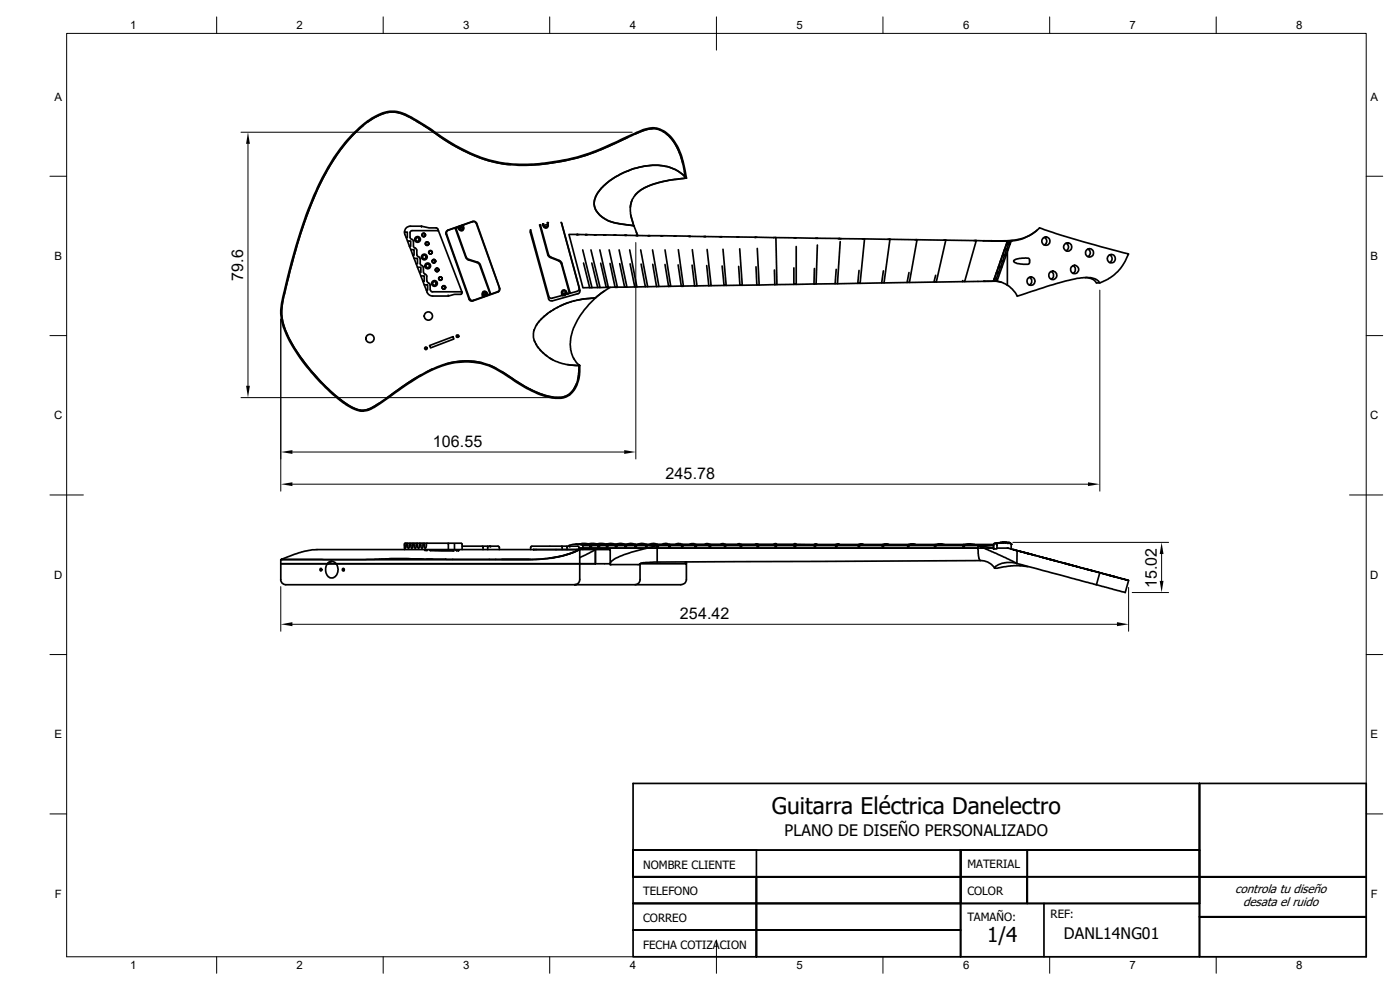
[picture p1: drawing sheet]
<svg xmlns="http://www.w3.org/2000/svg" width="420mm" height="297mm" viewBox="0 0 420 297" stroke-linecap="round" stroke-linejoin="round" font-family="sans-serif">
<g fill="none" stroke="#000" stroke-width=".51">
<path d="M190 255.1h170v-20v28M227 255.1v16v-8M288.3 255.1h-98.3v8v-28h220v52h-50v-16M288.3 255.1h71.7h-51.7v8h-20M288.3 255.1v8M190 271.1h37h-37M190 279.1h37h-37M227 263.1h-37h37M227 263.1h61.3h-98.3v24h37v-8v8h133v-12M227 271.1h61.3h-61.3M227 279.1h61.3h-61.3M227 279.1v-8v8"/>
<path d="M288.3 263.1v-8v15.9M288.3 271.1v-8v16M288.3 271.1h20v-8v8M288.3 271.1v16M288.3 271.1h71.7M308.3 263.1h51.7M313.3 271.1v16M360 271.1v-8v12M360 263.1h50h-50M360 275.1h50h-50M360 263.1v-8v15.9"/>
</g>
<!-- layer: BORDER -->
<g fill="none" stroke="#000" stroke-width=".3">
<path d="M20 10h390v277.1h-390zM65 5.1v4.9M115 5.1v4.9M165 5.1v4.9M215 5.1v9.9M265 5.1v4.9M315 5.1v4.9M365 5.1v4.9M15 52.9h5M410 52.9h5M15 100.7h5M410 100.7h5"/>
<path d="M15 148.5h10M405 148.5h10M15 196.4h5M410 196.4h5M15 244.2h5M410 244.2h5M65 287.1v4.9M115 287.1v4.9M165 287.1v4.9M215 282.1v9.9M265 287.1v4.9M315 287.1v4.9"/>
<path d="M365 287.1v4.9"/>
</g>
<!-- layer: Visible -->
<g fill="none" stroke="#000" stroke-width=".51">
<path d="M109 37.6a53.4 53.4 0 0 0-14.3 20.7 199.4 199.4 0 0 0-9.4 30.2M115.6 33.9l-3 1.3-2.3 1.4M116.2 33.8a9.7 9.7 0 0 1 7.4 1.7M124 35.8l4.3 2.6 4 2.8a44 44 0 0 0 20.9 8.2M196 38.6l-2.3 .4-3.2 1.2M198 39a13.2 13.2 0 0 1 6.8 9.6l.9 4.5-.3-1.6M198.2 39.1a7.1 7.1 0 0 0-6.6 .7l-1.1 .4a123.6 123.6 0 0 1-17 7.1 71.8 71.8 0 0 1-18.2 2.3M198.8 39.4l.5 .2M199.7 39.9a15.2 15.2 0 0 1 5.2 9.3M188.4 41.2a67.7 67.7 0 0 1-24.6 7.9 41.5 41.5 0 0 1-30.2-7l-4.4-3.1-3.6-2.2a14.5 14.5 0 0 0-8.4-3.2l-2.3 .5a32.1 32.1 0 0 0-14.1 12.9 95.7 95.7 0 0 0-12 27.9l-3.5 13.4a16.4 16.4 0 0 0 1.9 14 57 57 0 0 0 18.5 19.9 6 6 0 0 0 7.1-.6l.8-.5a97.7 97.7 0 0 1 16.8-10.6 20.8 20.8 0 0 1 22.4 2.5l3.8 2.4a21.6 21.6 0 0 0 11.8 3.8 6.1 6.1 0 0 0 5-5l.3-3.4-.3 3.2M188.6 51.2l-3.3 1.6a13.2 13.2 0 0 0-6.9 7.5 6 6 0 0 0 4.3 6l1.4 .5 6.1 .9 1.1 3-.4-1.1M188.6 51.2a17.3 17.3 0 0 1 14.5-.1l2.5 2"/>
<path d="M188.6 51.2a17.3 17.3 0 0 0-9.8 7.8 4.8 4.8 0 0 0 2.2 6.3l.5 .3M205.6 53.1l.1 .4M205.6 53.1l.4 .4M205.7 53.3v.2M205.7 53.5a32.2 32.2 0 0 0-12.7 3.1l-1.5 1-.9 1.1M205.7 53.5h.3M205.7 53.5a31.4 31.4 0 0 0-13 3.3 7.4 7.4 0 0 0-2.9 9.5l.4 1.4a24.4 24.4 0 0 1-8.4-1.9M206 53.5a23.2 23.2 0 0 0-4.3-12 7.3 7.3 0 0 0-10-2l-.7 .2a123.1 123.1 0 0 1-16.9 7.1 54.9 54.9 0 0 1-24.9 1.8 53.6 53.6 0 0 1-20.3-10.1l-5.3-3.2a10.1 10.1 0 0 0-12 .1 45.4 45.4 0 0 0-14.8 17.8 154.3 154.3 0 0 0-12.5 39.9 20.6 20.6 0 0 0 4.2 11.9 57.3 57.3 0 0 0 16.3 17 6.3 6.3 0 0 0 7.9 0l1.3-.9a107.2 107.2 0 0 1 14.7-9.6 21.1 21.1 0 0 1 23.9 1.6 32 32 0 0 0 14.1 6.4 6.2 6.2 0 0 0 6.9-5.4l.4-2.5v-1.9l-.3-.2M121.4 69.6l.1 .7 6.7 17.4 .8 .9 .8 .2M121.4 69.6h.8v1.7h-.3M122.3 72.3h1v1.6h-.4M123.3 74.9h1v1.7h-.4"/>
<path d="M123.7 69.2l-.6 .4v1.6l.2 .5 .7 .4 .1 1.7M123.7 69.2h7.9M124.1 73.8l.9 1.2M124.3 77.5h1v1.7h-.4M125.1 76.4l.5 .6M125.1 75v1.4M125.6 77l.4 .6M126.1 77.6l.1 1.7 .8 .7 .1 1.6M126.5 67.9h-3.3a1.75 1.75 0 0 0-1.8 1.8M126.5 67.9l2.3 .5h2.1l.4 .3M126.5 67.9v.2M131.4 68.7l7.3 19"/>
<path d="M134.2 69.3l7.6-2.8a.83 .83 0 0 1 1.1 .5l7 19.3a1.04 1.04 0 0 1-.6 1.3l-7.2 2.5a.93 .93 0 0 1-1.2-.5l-6.9-19.5zM137.5 68.2v.3M138.9 67.7l.2 .2M139.1 68.3a.76 .76 0 0 1-.4 .9 .76 .76 0 0 1-1-.4l-.2-.7 1.4-.6 .2 .8M140.5 78l2.7 .8M140.7 77.8l-.8-.7-3-8.4-.1-.3-.2 .1 3.2 8.7 .8 .8M140.7 77.8l2.6 .9 .7 .5 3.3 8.9-.2 .1-3.1-8.6-.9-.8M141.9 66.5a.86 .86 0 0 1 1.1 .5M141.9 66.4l-7.5 2.7a.83 .83 0 0 0-.5 1.1l6.9 19.6a.86 .86 0 0 0 1.1 .5M143.1 67l6.9 19.5M159.2 69v.6l5.5 20M159.3 69h.1"/>
<path d="M162.9 67.2l.2 .7M162.9 67.2l-.1 .3M164.1 68.1h-.5M164.1 67.4a.48 .48 0 0 1-.2 .8 .48 .48 0 0 1-.6-.6M164.3 66.8l.2 .7M164.3 66.9l.2 .2M164.5 67.3l-1.5 .4M164.5 67.5a.73 .73 0 0 1-.5 .9 .73 .73 0 0 1-.9-.5M164.6 76.3l.5 .7 2.8 1.2M164.6 76.3l-2.4-8.9-.3 .1 2.5 8.9 .7 .8M165.2 77.3l2.5 1M167.7 78.3l.7 .8"/>
<path d="M167.9 78.2l.7 .8 2.4 8.6 .1 .3h-.2l-2.4-8.8M168.4 66.7l5.7 20.4M168.5 66.8l5.3 19.5a.92 .92 0 0 1-.6 1.1l-7.5 2.1a.86 .86 0 0 1-1-.7l-5.5-19.8M173 70.4h.7M173.2 70.4l-2.4-.1 4.1 16h2.1M173.3 70.3l2.4 .1M173.3 70.3v.1M174.9 75l2.8 11.3h-.7l-1.9-7.4M175.6 70.4h.7M175.8 70.4l2.6 .1M177.4 75l2.7 11.3h-.7l-1.8-7.4M178.3 70.5h.7"/>
<path d="M178.6 70.5h2.7M180 75l2.6 11.2h-.7l-1.6-7.2M181.2 70.5h.7M181.3 70.5h.1M181.4 70.5h2.9M181.4 70.5h.1M182.8 75l2.5 11.2h-.7l-1.5-7.2M184.2 70.5h.6M184.5 70.5l3.1 .1M185.8 75l2.4 11.2h-.7l-1.5-7.1M187.4 70.6h.7M187.7 70.6l3.2 .1"/>
<path d="M189 75l2.1 11.1h-.6l-1.4-6.9M189.4 64.6l.7 2.6M189.7 60.1l-.5 2.1M190.8 70.7h.7M191.1 70.7h3.5M192.3 75l2.1 11h-.7l-1.3-6.8M194.4 70.7h.7M194.7 70.7l3.7 .1M195.8 75l1.9 11h-.7l-1.1-6.7M198.2 70.8h.7M198.6 70.8l3.8 .1M199.6 75l1.7 10.9-.6 .1-1.1-6.6"/>
<path d="M202.3 70.9h.6M202.6 70.9h4.2M203.6 74.9l1.5 11h-.6l-1-6.4M206.6 70.9h.7M206.9 70.9l4.4 .1M207.8 74.9l1.4 10.9h-.7l-.8-6.2M211.1 71h.7M211.5 71h4.7M212.2 74.9l1.2 10.8-.7 .1-.6-6.1M216 71h.6M216.3 71l4.9 .1M217 74.8l.9 10.8h-.6l-.6-5.8"/>
<path d="M221 71.1h.7M221.4 71.1l5.3 .1M222 74.7l.8 10.9h-.7l-.4-5.7M226.8 71.2h.1M226.8 71.2l5.5 .1M227.1 71.2h-.7M227.3 74.5l.5 11h-.7l-.2-5.4M232.2 71.3h.7M232.9 71.3l.3 14.1-.7 .1-.1-4.5M232.9 71.3l5.6 .1M238.3 71.4h.7M238.6 71.4l6.3 .1"/>
<path d="M239 74v11.3h-.7v-4.9M244.7 71.5h.7M245 71.5l6.8 .1M245.3 73.5l-.4 11.7-.6 .1 .1-4.7M251.5 71.6l7.5 .1M251.9 71.6h.1M251.9 71.6h.3M252.2 72.5l-.9 12.6h-.7l.4-4.3M258.8 71.7h.7M259.5 71.7l-1.4 13.3h-.7l.4-3.9M259.5 71.7l7.2 .1M266.4 71.8h.7"/>
<path d="M267.1 71.8l-1.8 13.1h-.7l.5-3.6M267.1 71.8l7.7 .1M274.6 71.9h.6M275.2 71.9l-2.3 12.9h-.7l.6-3M275.2 71.9l8.2 .2M283.1 72.1h.7M283.8 72.1l-2.8 12.5h-.7l.5-2M283.8 72.1l8.7 .1M292.3 72.2h.7M293 72.2l-3.5 12.3h-.6v-.3M293 72.2h2.1M295.1 72.2l7.2 .2-4.2 12-8.6 .1"/>
<path d="M295.1 72.2h2.4M297.5 72.2l4.8 .2M300.2 78.5h.7M300.9 78.5l-.6 1.6h-.6M300.9 76.7h.5M300.9 78.3l.3 .1-.3 .1M301.4 76.7l-.5 1.6h-.6M301.4 75h.7M301.5 76.5l.4 .1-.5 .1M302.1 75l-.6 1.5h-.6M302.1 73.3h.5M302.1 74.7h.4v.2l-.4 .1"/>
<path d="M302.2 72.9h.5M302.3 75.5v10.1M302.4 72.3l-.1 .1M302.4 72.3l-4.2 12M302.4 72.3h1.1M302.6 73.3l-.5 1.4h-.5M302.7 72.9h.4v.3l-.5 .1M303.5 72.3a13.7 13.7 0 0 0 8.5-3.9 296.1 296.1 0 0 0 26.7 7.8 14.2 14.2 0 0 1-8.6 8.7 5 5 0 0 0-5.2-1.5 85.2 85.2 0 0 0-17.3 4.7l-2.4 .8-1.4-2.1-1.5-1.2M303.5 72.3l-4.3 12.1M303.5 72.3l-.7 .5M304.2 78.2a6.6 6.6 0 0 1 4.7-.6l.1 1.1a.77 .77 0 0 1-1.2 .6l-2.6-.3-.8-.3zM311.2 69.1a13.6 13.6 0 0 1-9.2 3.1h-4.5"/>
<path d="M313.4 71.2a1.24 1.24 0 0 1 .7 1.2 1.24 1.24 0 0 1-.7 1.1M320 72.9a1.28 1.28 0 0 1 0 2.3M322 79.7a1.28 1.28 0 0 1 .7 1.2 1.28 1.28 0 0 1-.7 1.1M326.5 74.7a1.28 1.28 0 0 1 .7 1.2 1.28 1.28 0 0 1-.7 1.1M333.1 76.4a1.33 1.33 0 0 1 0 2.4M85 89.6a16 16 0 0 0 2 12.4 56.4 56.4 0 0 0 18.5 20.1 5.9 5.9 0 0 0 7.4-.6l1-.6M125.3 80.2h1v1.6h-.4M126.3 82.8h1v1.6h-.4M127.1 81.7l.3 .5 .6 .4 .1 1.7M127.3 85.5h1v1.5h-.3M128.1 84.3l.5 .6M128.6 85l.4 .3 .1 1.6"/>
<path d="M129.2 86.9l.1 .5 .5 .2M129.7 87.6h8.9M134.5 88.6l.1 .2M138.7 87.7l-.3 .6h-2l-1.8 .5h-4.7M144.7 88.8l.3 .1M146.1 87.8l.3 .7M146.1 87.8a.73 .73 0 0 0-.9-.4 .73 .73 0 0 0-.4 .9l.2 .7M146.4 88.6l-1.4 .4M146.4 88.1v.3M146.4 88.5v.1M149.9 86.5a.86 .86 0 0 1-.5 1.1l-7.5 2.7M160.3 98.9v.3"/>
<path d="M161.2 97.2l-.2 .4M161.9 96.3l-.4 .5M162.6 95.6l-.4 .3M163.5 94.7l-.4 .4M164.4 94l-.4 .4M164.6 89.7a.86 .86 0 0 0 1.1 .6M165.4 93.3l-.5 .3M166.4 92.7l-.5 .3M167.5 92.1l-.5 .3M168.5 88.3l.2 .3M169.5 88.1h-.4M169.7 88.4l-.3 .3-.4-.1"/>
<path d="M170 87.5a.73 .73 0 0 0-.9-.5 .73 .73 0 0 0-.5 .9M170 87.5l.2 .8-1.5 .3-.2-.7M170.2 87.9l-.1 .2M170.6 90.8l-2.6 1.1M171.6 90.5l-.5 .1M172.6 90.2l-.5 .1M174 87.1a.86 .86 0 0 1-.6 1.1l-7.7 2.1M177.7 86.3h1.7M178.7 89.4a23 23 0 0 0-17.4 7.7 5.8 5.8 0 0 0 .9 8 14.3 14.3 0 0 0 11.5 4.6l-3.3-.3M178.7 89.4a21.2 21.2 0 0 0-7.4 12.6 7.8 7.8 0 0 0 2.4 7.5M181.4 87.3l-2.7 2.1M181.9 86.2l-1.9 .1"/>
<path d="M183.1 86.2l-3.3 2.3a2.41 2.41 0 0 1-2.6 1l-4.2 .6M184.6 86.2h-2M185.3 86.2h2.2M190.5 86.1l-2.3 .1M193.7 86l-2.6 .1M197 86h-2.6M200.7 85.9l-3 .1M204.5 85.8l-3.2 .1M208.5 85.8h-3.4M212.7 85.7l-3.5 .1M217.3 85.6l-3.9 .1M222.1 85.6h-4.2"/>
<path d="M227.1 85.5l-4.3 .1M232.5 85.4l-4.7 .1M238.3 85.3l-5.1 .1M244.3 85.2l-5.3 .1M250.6 85.1l-5.7 .1M257.4 85l-6.1 .1M264.6 84.9l-6.5 .1M272.2 84.8l-6.9 .1M280.3 84.6l-7.4 .2M288.9 84.5l-7.9 .1M295.2 84.4h2.6M298.1 84.4l2.4 .3"/>
<path d="M298.1 84.3h.1M298.2 84.3l1 .1M298.3 84.3l2.3 .4 1.7 .9M299 83.6h.2zM299 83.6v.4l.2 .4M299 81.9h.7M299.1 84.4h.1M299.7 80.2h.6M299.7 81.8h.1l-.1 .1M299.7 81.9l-.7 1.7h-.6h.6M300.2 80.2l-.5 1.6h-.6M300.3 80.1v.1"/>
<path d="M308.9 83.2a1.28 1.28 0 0 1 0 2.3M315.5 81.5a1.28 1.28 0 0 1 .7 1.1 1.28 1.28 0 0 1-.7 1.1M325.7 83.3a3.7 3.7 0 0 1 3.4 1.6h1M126.2 112.6l-4 2.4-6.4 4.6M128.9 103.7l7.1-2.7 .2 .7-7 2.7zM129.8 110.7l-1.8 .9M144.8 108.9a22.3 22.3 0 0 0-11.1 .3M146.9 109.5l1.9 .9M150.6 111.5l6.6 4.2a21.1 21.1 0 0 0 11.3 3.5 5.7 5.7 0 0 0 4.5-4.1M160.3 102.2l.2 .4M160.8 103.1l.2 .5M161.3 104l.3 .4"/>
<path d="M162 104.9l.4 .4M162.8 105.7l.4 .3M163.6 106.5l.5 .3M165 107.4l.9 .6M173.7 109.7h.3M173.7 109.5v1M84.3 167.9v6a1.52 1.52 0 0 0 1.5 1.5h118.5a1.62 1.62 0 0 0 1.7-1.5v-4.8h-.3M84.5 167.8l25.2 .1 7.8-.3 41.2 .2M84.5 167.8h.2M84.5 167.8l-.2 .1M96.1 170.6a.3 .3 0 0 1 .5 .1 .3 .3 0 0 1-.1 .4 .3 .3 0 0 1-.4 0zM98.5 168.8a2.01 2.01 0 0 1 2.3 .2 2.01 2.01 0 0 1 .6 2.2 1.85 1.85 0 0 1-.9 1.9 1.85 1.85 0 0 1-2.1-.2 3.2 3.2 0 0 1 .1-4.1z"/>
<path d="M99.6 168.5l-.7 .1-.5 .5h-14.1h98.8M115.8 167.7h10.4M121.4 163.2v1.7M121.6 163.1l-.2 .2M121.9 163l-.5 .2M122.3 163h.6M123.3 163h.6M124.3 163h.6M125.3 163h.6M126.3 163h.6M127.3 163h11.1M127.4 165.1h.8z"/>
<path d="M128 167.8h1.8M128.2 163l-.2 .2-.1 1-.3 .3-.3-.5v-1h-.4v1l-.2 .5-.3-.3-.1-1.2h-.4v1l-.2 .5-.4-.3v-1.2h-.4l-.1 1.2a.26 .26 0 0 1-.2 .3 .26 .26 0 0 1-.3-.3v-1.2h-.4l-.1 1.2a.24 .24 0 0 1-.2 .3 .24 .24 0 0 1-.2-.3l-.1-1.2h-.4v1.2a.26 .26 0 0 1-.3 .3 .26 .26 0 0 1-.2-.3l-.1-1.2h-.4v1.2l-.3 .3-.2-.1v-.7M128.9 165.1l7.3 .2zM134.5 163l.1 1.9M136 165.1v.2M136.4 163.2v1.7M136.9 165.1l.8 .1zM138.5 163.1l.2 .2v1.6M138.7 163.9h8.3M144.7 163.9l.3 .1v.9M146.4 163.9v1M147 163.9h2.5l.4 .2v.8"/>
<path d="M147 163.9l.3 .1-.2-.1M160.2 164.9h13.5M168.5 163.9l.2 .1v.9M170.2 163.9v1M170.8 163.9h2.7l.3 .4v.6M170.8 163.9h-11.2l-.3 .2v.8M170.8 163.9h.2M172.8 163.2h2.2M173 164.9h.7M173.4 165.1l-2.2 .9-3.6 1a88.9 88.9 0 0 1-17 .8M173.6 164.9h-78.5l-4.5 .7-6.1 2.2M173.7 164.9l-4 1.6-4.8 .9"/>
<path d="M173.7 164.9l-.1 .1M173.7 164.9h.3M173.8 163.2h.5a4.9 4.9 0 0 1 3.2 .3M174 164.9v9a1.52 1.52 0 0 1-1.5 1.5M174 164.9l-3.1 1.3-1.4 .4a52.6 52.6 0 0 1-16.1 1.3h-69.1M174 167.3l4.7-2.4v4.2M174 164.9h9.1v4.2M174.9 163.7a5.2 5.2 0 0 0-4.1 0v.2M174.9 163.7h2.2v.5l.1-.5M174.9 163.7v.8h19.3M175.1 163.2l1.9 .5a.37 .37 0 0 1 .3-.3 .37 .37 0 0 1 .4 .3h-.3v.5h-.2M176.6 163.2a4.7 4.7 0 0 1 3.2 .3"/>
<path d="M176.9 163.2h.6M177 163.7h.3v.5M177.4 163.7h2.2M177.6 163.2l1.8 .5a.37 .37 0 0 1 .3-.3 .37 .37 0 0 1 .4 .3h-.3v.5l-.2-.5M179.2 163.2a4.2 4.2 0 0 1 3.2 .3M179.3 163.2h.8M179.5 163.7v.5l.1-.5M179.8 163.7h2.4M180.3 163.3l1.6 .4a.33 .33 0 0 1 .3-.3 .33 .33 0 0 1 .4 .3h-.3v.5l-.1-.5M182.1 163.7v.5l.1-.5M182.3 163.7h2.6l-.1 .5M182.9 163.3l-1-.1a4.3 4.3 0 0 1 3.2 .3"/>
<path d="M183.1 163.3l1.5 .4a.37 .37 0 0 1 .3-.3 .37 .37 0 0 1 .4 .3h-.3l-.1 .5M183.1 169.1v.3h9v4.5a1.52 1.52 0 0 1-1.5 1.5M184.6 163.3h1.2M184.7 163.7v.5l.1-.5M184.8 163.3a3.7 3.7 0 0 1 3.2 .2M185 163.7h2.7M186 163.3l1.5 .4a.37 .37 0 0 1 .3-.3 .37 .37 0 0 1 .4 .3h-.4v.5l-.1-.5M187.5 163.3h1.4M187.6 163.7v.5l.1-.5M187.8 163.7h3M188 163.3a3.3 3.3 0 0 1 2.9 .2M189.1 163.3l1.4 .4a.33 .33 0 0 1 .3-.3 .33 .33 0 0 1 .3 .3h-.2v.5l-.1-.5"/>
<path d="M190.5 163.3h1.7M190.6 163.7v.5l.2-.5M190.9 163.7h3l-.1 .4M191.4 163.3a3 3 0 0 1 2.8 .2M192 169.4l.2-.3 .4-.2 3.6-.3 98.1-.4a4.8 4.8 0 0 1 4.1 2.2M192.1 169.1h13.6v-.5v.5M192.4 163.3l1.3 .4a.37 .37 0 0 1 .3-.3 .37 .37 0 0 1 .4 .3h-.3v.5h-.3v-.5M193.7 163.3h2.1M194.2 164.5a29.5 29.5 0 0 0-10.6 3.8l-.5 .7M194.2 164.5h3M194.3 163.7h2.9M195 163.3l.1-.1a2.53 2.53 0 0 1 2.4 .3"/>
<path d="M195.9 163.3l1.1 .4a.37 .37 0 0 1 .4-.3 .37 .37 0 0 1 .3 .3h-.2v.5h-.3M197 163.7h.4l-.2 .4M197.2 163.3h2.3M197.2 163.7l-3 .8M197.2 163.7v.5M197.2 164.5h-23.4h1.1v.4M197.2 164.5h96.3M197.2 164.5v4.1M197.5 163.7h3.3v.5M198.8 163.3l.1-.1a2.28 2.28 0 0 1 2.3 .3M199.6 163.3l1.1 .4a.33 .33 0 0 1 .3-.3 .33 .33 0 0 1 .3 .3h-.3v.5h-.2M200.7 163.7h.2l-.1 .4"/>
<path d="M200.8 163.3h2.6M202.8 163.3l.1-.1a1.94 1.94 0 0 1 2.1 .3M203.5 163.3l1 .4a.33 .33 0 0 1 .3-.3 .33 .33 0 0 1 .3 .3h-.2v.5h-.3v-.5h-3.6M204.5 163.7h.2v.5l-.1-.1M204.7 163.3h2.8M204.9 163.7h3.8v.4M206 168.6v.5h-.3M207 163.3l1.3-.2 .7 .4M207.7 163.3l.8 .4a.37 .37 0 0 1 .3-.3 .37 .37 0 0 1 .4 .3M208.7 163.7v.5h.2v-.5h.3M208.7 163.3h3.3M209.2 163.7h3.8v.5l-.1-.1"/>
<path d="M211.5 163.3l.9-.2 .9 .5M212.1 163.3l.6 .4a.37 .37 0 0 1 .4-.3 .37 .37 0 0 1 .3 .3M212.9 163.7v.5h.3v-.5h.2M213 163.3h3.6M213.4 163.7h4.2l-.1 .4M216.3 163.3l.8-.2 .8 .5M216.7 163.3l.6 .4a.33 .33 0 0 1 .3-.3 .33 .33 0 0 1 .3 .3M217.5 163.7v.5h.2v-.5h.2M217.6 163.3h4M217.9 163.7h4.4l-.1 .4M221.4 163.3l.5-.2 .8 .5M221.7 163.3l.4 .4a.37 .37 0 0 1 .3-.3 .37 .37 0 0 1 .4 .3"/>
<path d="M222.2 163.7v.5h.2v-.5h.4M222.4 163.3h4.4M222.8 163.7h4.6l-.1 .4M226.7 163.3l.6-.1 .5 .4M226.9 163.4l.2 .3a.37 .37 0 0 1 .4-.3 .37 .37 0 0 1 .3 .3M227.3 163.7v.5h.2v-.5h.3M227.6 163.3h4.7M227.8 163.7h5v.5l.1-.5h5.4M232.3 163.3a.49 .49 0 0 1 .6-.2 .49 .49 0 0 1 .3 .6 .33 .33 0 0 0-.3-.3 .33 .33 0 0 0-.4 .3l-.1-.3M232.7 164l.1 .2M232.7 163.7l.2 .5M233 163.3h5.3"/>
<path d="M238.3 163.7a.37 .37 0 0 1 .3-.3 .37 .37 0 0 1 .4 .3M238.3 163.7h.2v.5l.1-.5h.4M238.3 163.3l.2-.2 .5 .2M238.3 163.4v.3M238.4 163.7v.5l.1-.5M239 163.7h5.3M239 163.3v.4M239 163.3l5.4 .1M244.3 163.7h.2v.5M244.5 163.7v.5M245.2 163.4l-.6-.2-.3 .5M250.6 163.7h.4v.5"/>
<path d="M250.6 163.7h-5.9l-.2 .5M250.9 163.4h-5.9l-.1 .3a.33 .33 0 0 0-.3-.3 .33 .33 0 0 0-.3 .3M250.9 163.7l.1 .5M252 163.4l-.2-.2a.9 .9 0 0 0-1.1 .4M257.4 163.7h.3v.5M257.4 163.7h-6.3l-.1 .5M257.7 163.7v.5M257.7 164.2h.2M257.7 163.4h-6.1a.26 .26 0 0 1-.2 .2 .26 .26 0 0 1-.3-.2l-.5 .3M259.1 163.4l-.1-.1a1.24 1.24 0 0 0-1.4 .3M264.6 163.7h.3v.5M264.6 163.7h-6.8v.5"/>
<path d="M264.9 163.7v.5M265 163.4h-6.5l-.4 .3a.37 .37 0 0 0-.3-.3 .37 .37 0 0 0-.4 .3M266.2 163.4h6.5M266.3 163.4l-1 .3a.37 .37 0 0 0-.3-.3 .37 .37 0 0 0-.4 .3M266.8 163.4a2.17 2.17 0 0 0-2.1 .1M272.2 163.7h.3v.5l.2-.5h7.6M272.2 163.7h-7.2l-.1 .5M272.5 163.7v.5M274.1 163.4h6.6M274.1 163.4l-1.2 .3a.37 .37 0 0 0-.3-.3 .37 .37 0 0 0-.4 .3M274.8 163.4a3 3 0 0 0-2.4 .1M280.3 163.7h.3v.5"/>
<path d="M280.5 163.7l.1 .5M282.4 163.4h6.9M282.4 163.4l-1.4 .3a.37 .37 0 0 0-.4-.3 .37 .37 0 0 0-.3 .3M283.4 163.4a4.3 4.3 0 0 0-2.9 .1M288.9 163.7h.2v.5M288.9 163.7h-8.2l-.1 .5M289.1 163.7v.5M291.2 163.4h7M291.3 163.4l-1.8 .3a.33 .33 0 0 0-.3-.3 .33 .33 0 0 0-.3 .3M292.5 163.4l-2.1-.2-1.3 .2M293.5 163.7v.8h-96.3M293.5 163.7l1.7 .8h-1.7"/>
<path d="M293.5 163.7l4.6 .8M293.5 164.5l.1 1.6a2.57 2.57 0 0 0 .7 2.1M298.1 163.7h-8.9l-.1 .5M298.1 164.5h-2.9l6.7 2.9 3.3 1.7M298.1 164.5l.1 .2M298.2 163.6v.9M299 163.1h.2zM299 163.1l.2 1.4M299.7 162.9l-1.4 .3-.1 1.5M299.7 162.9h.6M299.7 162.9l.1 .1zM299.7 162.9l-1.3 .2h.6"/>
<path d="M300.2 162.8l-1.1 .1h1.1M300.2 162.8h.7M300.3 162.9h.1M300.9 162.8l.3 .1-.3-.1M300.9 162.8l-1.2 .1M300.9 162.7h1.2M301.4 162.7l.5 .3zM301.4 162.7l-1.1 .1M301.8 162.7l-1.5 .1M302.1 162.7l.4 .4-.4-.4M302.1 162.7h.1M302.1 162.7l1.3 .4v1.6l35.3 9.5-35.9-9.7h-3.7v.2h-.9"/>
<path d="M304.2 164.9l4.8 1.3zM305.2 169.1l23.9 6.3M305.2 169.1l-1.4-.3h-2.2l-2.3 .8-.9 .8 .9 .1 4.9-.8 4.3 .3M305.2 165.2v3.9M308.2 166l2.4 .6zM312.7 167.2l2.4 .6zM314.8 167.8l2.4 .6zM319.2 169l2.4 .6zM321.3 169.5l2.4 .7zM325.8 170.7l2.4 .7zM330.1 171.8l-1 3.6M332.3 172.5l2.4 .6z"/>
<path d="M338.7 174.2l-1 3.6-8.6-2.4"/>
<circle cx="125.3" cy="71.8" r=".54"/>
<circle cx="125.3" cy="71.8" r=".86"/>
<circle cx="127.2" cy="70.5" r=".54"/>
<circle cx="127.2" cy="70.5" r=".48"/>
<circle cx="127.3" cy="77.1" r=".54"/>
<circle cx="127.3" cy="77.1" r=".86"/>
<circle cx="128.2" cy="73.1" r=".54"/>
<circle cx="128.2" cy="73.1" r=".48"/>
<circle cx="128.4" cy="79.8" r=".54"/>
<circle cx="128.4" cy="79.8" r=".86"/>
<circle cx="129.2" cy="75.7" r=".54"/>
<circle cx="129.2" cy="75.7" r=".48"/>
<circle cx="130.2" cy="78.4" r=".54"/>
<circle cx="130.2" cy="78.4" r=".48"/>
<circle cx="138.5" cy="68.5" r=".48"/>
<circle cx="138.5" cy="68.6" r=".35"/>
<circle cx="313.9" cy="72.3" r="1.24"/>
<circle cx="320.5" cy="74.1" r="1.22"/>
<circle cx="327" cy="75.8" r="1.24"/>
<circle cx="333.5" cy="77.6" r="1.22"/>
<circle cx="128.6" cy="94.8" r="1.24"/>
<circle cx="130.4" cy="85" r=".54"/>
<circle cx="130.4" cy="85" r=".86"/>
<circle cx="131.2" cy="81" r=".54"/>
<circle cx="131.2" cy="81" r=".48"/>
<circle cx="132.2" cy="83.6" r=".48"/>
<circle cx="132.2" cy="83.6" r=".54"/>
<circle cx="133.2" cy="86.3" r=".54"/>
<circle cx="133.2" cy="86.3" r=".48"/>
<circle cx="145.4" cy="88.2" r=".35"/>
<circle cx="145.4" cy="88.1" r=".48"/>
<circle cx="169.3" cy="87.7" r=".48"/>
<circle cx="309.4" cy="84.3" r="1.24"/>
<circle cx="315.9" cy="82.6" r="1.24"/>
<circle cx="322.5" cy="80.8" r="1.22"/>
<circle cx="111" cy="101.6" r="1.24"/>
<circle cx="127.8" cy="104.5" r=".36"/>
<circle cx="137.3" cy="100.9" r=".36"/>
<circle cx="103" cy="170.9" r=".32"/>
</g>
<g fill="#000">
<circle cx="205.7" cy="53.1" r=".25"/>
<circle cx="205.7" cy="53.5" r=".25"/>
<circle cx="137.5" cy="68.1" r=".25"/>
<circle cx="138.9" cy="67.5" r=".25"/>
<circle cx="162.9" cy="67.2" r=".25"/>
<circle cx="164.3" cy="66.8" r=".25"/>
<circle cx="175.8" cy="70.4" r=".25"/>
<circle cx="178.6" cy="70.5" r=".25"/>
<circle cx="184.5" cy="70.5" r=".25"/>
<circle cx="187.7" cy="70.6" r=".25"/>
<circle cx="191.1" cy="70.7" r=".25"/>
<circle cx="194.7" cy="70.7" r=".25"/>
<circle cx="206.9" cy="70.9" r=".25"/>
<circle cx="211.5" cy="71" r=".25"/>
<circle cx="216.3" cy="71" r=".25"/>
<circle cx="221.4" cy="71.1" r=".25"/>
<circle cx="238.6" cy="71.4" r=".25"/>
<circle cx="245" cy="71.5" r=".25"/>
<circle cx="252.2" cy="71.6" r=".25"/>
<circle cx="259.1" cy="71.7" r=".25"/>
<circle cx="266.8" cy="71.8" r=".25"/>
<circle cx="275" cy="71.9" r=".25"/>
<circle cx="283.5" cy="72.1" r=".25"/>
<circle cx="292.7" cy="72.2" r=".25"/>
<circle cx="303.4" cy="72.4" r=".25"/>
<circle cx="168.7" cy="88.6" r=".25"/>
<circle cx="170.2" cy="88.3" r=".25"/>
<circle cx="295.2" cy="84.4" r=".25"/>
<circle cx="300.3" cy="80.2" r=".25"/>
<circle cx="300.3" cy="80.1" r=".25"/>
<circle cx="84.5" cy="167.8" r=".25"/>
<circle cx="160.1" cy="164.9" r=".25"/>
<circle cx="172.5" cy="175.4" r=".25"/>
<circle cx="173.7" cy="164.9" r=".25"/>
<circle cx="177.1" cy="163.7" r=".25"/>
<circle cx="177.2" cy="163.7" r=".25"/>
<circle cx="179.5" cy="163.7" r=".25"/>
<circle cx="179.6" cy="163.7" r=".25"/>
<circle cx="182.1" cy="163.7" r=".25"/>
<circle cx="182.2" cy="163.7" r=".25"/>
<circle cx="183.1" cy="169.4" r=".25"/>
<circle cx="184.7" cy="163.7" r=".25"/>
<circle cx="184.8" cy="163.7" r=".25"/>
<circle cx="187.6" cy="163.7" r=".25"/>
<circle cx="187.7" cy="163.7" r=".25"/>
<circle cx="190.6" cy="163.7" r=".25"/>
<circle cx="190.8" cy="163.7" r=".25"/>
<circle cx="193.9" cy="163.7" r=".25"/>
<circle cx="197.2" cy="163.7" r=".25"/>
<circle cx="197.2" cy="164.2" r=".25"/>
<circle cx="289.1" cy="164.2" r=".25"/>
<circle cx="300.3" cy="162.8" r=".25"/>
<circle cx="300.3" cy="162.9" r=".25"/>
<circle cx="300.9" cy="162.7" r=".25"/>
<circle cx="300.9" cy="162.8" r=".25"/>
<circle cx="301.6" cy="162.7" r=".25"/>
<circle cx="302.3" cy="164.5" r=".25"/>
<circle cx="302.7" cy="162.8" r=".25"/>
<circle cx="303.5" cy="163.3" r=".25"/>
<circle cx="309" cy="166.2" r=".25"/>
</g>
<!-- layer: FD_Dimensions -->
<g fill="none" stroke="#000" stroke-width=".3">
<path d="M72.3 39.7h117.4M74.4 43.2v72.5M190.8 72.8v64.9M84.3 95.7v51.7M330.1 87v60.4M72.3 119.3h93.1M87.8 135.6h99.5M87.8 145.3h238.7M84.3 176v13.4M304 162.7h46.7M338.7 176.3v13.1M339.8 177.8h10.9"/>
<path d="M348.6 166.2v8.1M87.8 187.3h247.4"/>
</g>
<path d="M74.4 39.7l.6 3.5h-1.1zM73.9 115.7h1.1l-.6 3.6zM84.3 135.6l3.5-.5v1.1zM187.3 135.1l3.5 .5-3.5 .6zM84.3 145.3l3.5-.6v1.1zM326.5 144.7l3.6 .6-3.6 .5zM348 174.3h1.2l-.6 3.5zM348.6 162.7l.6 3.5h-1.2zM84.3 187.3l3.5-.6v1.2zM335.2 186.7l3.5 .6-3.5 .6z" fill="#000"/>
<text font-size="6.9" x="231.6" y="244.1">Guitarra Eléctrica Danelectro</text>
<text font-size="6.2" x="296.3" y="282.8">1/4</text>
<g font-size="4.8">
<text x="73" y="84.3" transform="rotate(-90 73 84.3)">79.6</text>
<text x="129.9" y="134.2">106.55</text>
<text x="199.7" y="143.8">245.78</text>
<text x="347.2" y="176.5" transform="rotate(-90 347.2 176.5)">15.02</text>
<text x="204" y="185.9">254.42</text>
<text x="235.5" y="250.8">PLANO DE DISEÑO PERSONALIZADO</text>
<text x="319.3" y="281.6">DANL14NG01</text>
</g>
<g font-size="3.6">
<text x="370.7" y="267.9">controla tu diseño</text>
<text x="373.1" y="272">desata el ruido</text>
</g>
<g font-size="3.4">
<text x="39.1" y="8.8">1</text>
<text x="89" y="8.8">2</text>
<text x="139" y="8.7">3</text>
<text x="189" y="8.8">4</text>
<text x="239" y="8.7">5</text>
<text x="289.1" y="8.7">6</text>
<text x="339" y="8.7">7</text>
<text x="389" y="8.7">8</text>
<text x="16.3" y="30.2">A</text>
<text x="411.4" y="30.2">A</text>
<text x="16.3" y="78">B</text>
<text x="411.4" y="78">B</text>
<text x="16.3" y="125.8">C</text>
<text x="411.2" y="125.8">C</text>
<text x="16.3" y="173.7">D</text>
<text x="411.2" y="173.7">D</text>
<text x="16.3" y="221.5">E</text>
<text x="411.4" y="221.5">E</text>
<text x="193" y="260.6">NOMBRE CLIENTE</text>
<text x="290.3" y="260.5">MATERIAL</text>
<text x="16.4" y="269.4">F</text>
<text x="193" y="268.6">TELEFONO</text>
<text x="290.3" y="268.6">COLOR</text>
<text x="411.4" y="269.4">F</text>
<text x="315.3" y="275.5">REF:</text>
<text x="193" y="276.6">CORREO</text>
<text x="290.3" y="276.4">TAMAÑO:</text>
<text x="193" y="284.6">FECHA COTIZA</text>
<text x="216" y="284.6">CION</text>
<text x="39.1" y="290.8">1</text>
<text x="89" y="290.8">2</text>
<text x="139" y="290.8">3</text>
<text x="189" y="290.8">4</text>
<text x="239" y="290.8">5</text>
<text x="289.1" y="290.8">6</text>
<text x="339" y="290.8">7</text>
<text x="389" y="290.8">8</text>
</g>
</svg>
